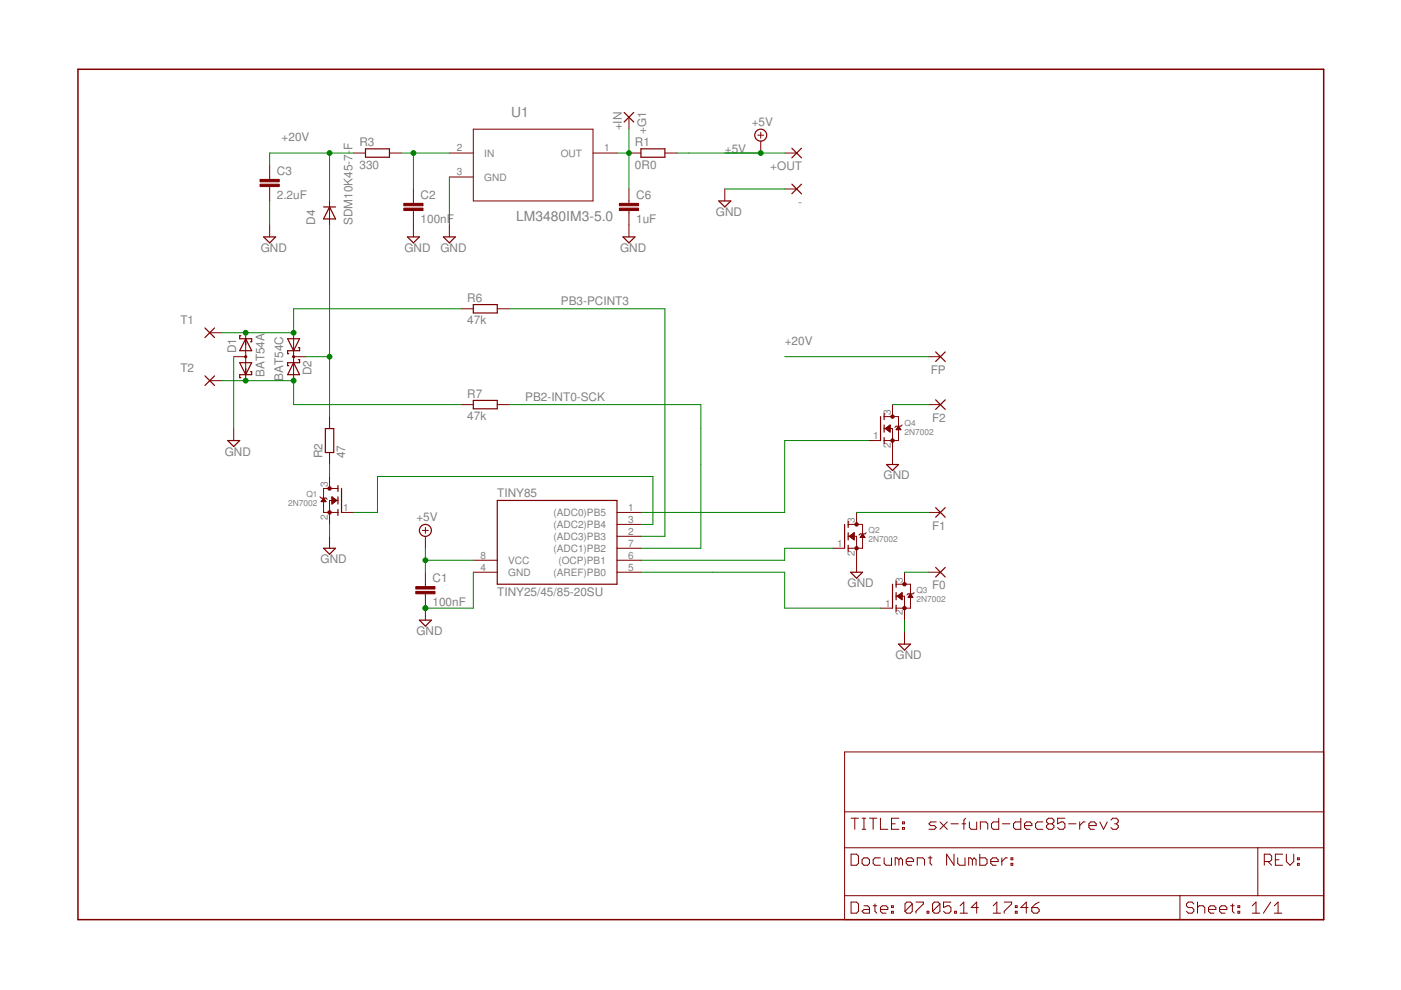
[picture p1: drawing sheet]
<svg xmlns="http://www.w3.org/2000/svg" width="297mm" height="210mm" viewBox="0 0 297 210" stroke-linecap="round" stroke-linejoin="round" font-family="sans-serif">
<path d="M16.5 14.7h264.1v180.3h-264.1z" fill="none" stroke="#800000" stroke-width=".32"/>
<g fill="none" stroke="#800000" stroke-width=".21">
<path d="M57.2 35v3M57.2 39.6v3M75 32.4h2.5M82.6 32.4h2.5M95.3 32.4h5.1M95.3 37.5h5.1M100.4 27.4h25.3v15.2h-25.3zM125.7 32.4h5.1M133.3 24.8v2.6M133.3 32.4h2.6M141 32.4h2.5M160.7 28.7h1.2"/>
<path d="M161.3 28v1.3M161.3 29.9v2.5M166.4 32.4h2.5M57.2 47.7v2.5M69.9 42.6v5.1M87.7 40.1v3M87.7 44.6v5.6M95.3 47.7v2.5M133.3 40.1v3M133.3 44.6v5.6M153.7 40.1v2.5M166.4 40.1h2.5"/>
<path d="M44.5 70.5h2.5M49.6 75.6h2.5M52.1 70.5v10.2M62.3 75.6h2.5M62.3 70.5v10.2M97.8 65.5h2.6M105.4 65.5h2.6M196.8 75.6h2.6M44.5 80.7h2.5M49.6 90.9v2.5M69.9 88.3v2.6M69.9 95.9v2.6"/>
<path d="M97.8 85.8h2.6M105.4 85.8h2.6M184.1 93.4h2.6M187.5 90.9h1.7v7.6M187.5 88.3h3v5.1h-3M187.7 90.9l1-.8v1.5zM187.8 90.9h.9M187.8 90.8h.9M187.9 91h.8M188 90.7h.7M188.1 91.1h.6M188.1 90.6h.6"/>
<path d="M188.2 91.3h.5M188.3 90.4h.4M188.4 91.4h.3M188.4 90.3h.3M188.6 91.5h.1M188.6 90.2h.1M189.2 85.8v2.5M190.1 91h.8M190.1 90.9h.8M190.2 90.8h.6M190.3 90.7h.4M190.4 90.6h.2"/>
<path d="M190.5 90.4h.1M190.5 90.4l.5 .7h-1zM191.3 90.1l-.3 .3h-1l-.3 .2M196.8 85.8h2.6M67.8 105.3l.3 .3h1l.3 .3M68.1 106.3h1M68.2 106.2h.8M68.3 106.1h.6M68.3 106h.6M68.4 105.9h.4M68.5 105.7h.2M68.6 105.6h.1"/>
<path d="M68.6 105.6l.5 .8h-1zM69.9 101v2.6M69.9 113.7v2.5M70.4 106.3h.7M70.4 106.2h.8M70.4 106h.8M70.4 105.9h.7M70.4 105.7h.5M70.4 105.6h.4M70.4 105.3l1 .8-1 .8zM70.4 106.8h.1M70.4 106.7h.2"/>
<path d="M70.4 106.6h.3M70.4 106.5h.5M70.4 105.5h.2M70.4 105.4h.1M71.6 103.6h-3v5h3M71.6 106.1h-1.7v5.1M72.4 108.6h2.6M89.6 112.5h1.2M90.2 111.8v1.3M90.2 113.7v2.5M100.4 118.8h5M130.8 108.6h5.1"/>
<path d="M130.8 111.2h5.1M130.8 113.7h5.1M130.8 116.2h5.1M130.8 118.8h5.1M176.5 116.2h2.6M179.8 111.2h3.1v5h-3.1M179.8 113.7h1.8v7.6M180.1 113.7l1-.8v1.6zM180.2 113.8h.9M180.3 113.6h.8M180.4 113.9h.7M180.4 113.5h.7"/>
<path d="M180.6 114.1h.5M180.6 113.3h.5M180.7 114.2h.4M180.8 113.2h.3M180.9 114.3h.2M180.9 113.1h.2M181 114.4h.1M181.1 113h.1M181.6 108.6v2.6M182.5 113.8h.8M182.6 113.7h.6M182.6 113.6h.5"/>
<path d="M182.7 113.5h.3M182.8 113.3h.2M182.9 113.2l.5 .8h-1zM183.6 112.9l-.2 .3h-1l-.3 .3M196.8 108.6h2.6M90.2 121.3v3.1M90.2 125.9v5.6M100.4 121.3h5M130.8 121.3h5.1M186.7 128.9h2.5M190 126.4h1.8v5.1M190 123.9h3v5h-3"/>
<path d="M190.2 126.4l1.1-.8v1.6zM190.3 126.4h1M190.3 126.5h1M190.5 126.2h.8M190.5 126.6h.8M190.6 126.1h.7M190.7 126.7h.6M190.8 126h.5M190.8 126.9h.5M190.9 125.9h.4M191 127h.3M191.1 125.8h.2"/>
<path d="M191.1 127.1h.2M191.8 121.3v2.6M191.8 134v2.6M192.6 126.6h.9M192.7 126.5h.7M192.7 126.4h.6M192.8 126.2h.5M192.9 126.1h.3M193 126h.1M193 125.9l.5 .8h-1zM193.8 125.6l-.3 .3h-1l-.2 .3M196.8 121.3h2.6"/>
<path d="M179.1 159.4h101.5v35.6h-101.5zM179.1 179.7h101.5M179.1 172.1h101.5M180.4 173.5h1.6M181.2 173.5v2.3M182.8 173.5h.8M182.8 175.8h.8M183.2 173.5v2.3M184.3 173.5h1.6M185.1 173.5v2.3M186.7 173.5v2.3h1.5M189 174.7h.8"/>
<path d="M190.6 173.5h-1.6v2.3h1.6M191.3 175.5h.4v.3h-.4zM191.3 174.3h.4v.4h-.4zM198.5 174.3h-1.2l-.3 .4 .3 .3h.8l.4 .5-.4 .3h-1.1M199.3 174.3l1.6 1.5M200.9 174.3l-1.6 1.5M201.6 174.7h1.6M204 174.7h.7M204.7 173.5l-.3 .4v1.9M205.5 174.3v1.2l.4 .3h1.2v-1.5M207.9 175.8v-1.5h1.1l.4 .4v1.1M211.8 173.5v2.3h-1.2l-.4-.3v-.8l.4-.4h1.2"/>
<path d="M212.5 174.7h1.6M216.4 173.5v2.3h-1.1l-.4-.3v-.8l.4-.4h1.1M217.2 175h1.6v-.3l-.4-.4h-.8l-.4 .4v.8l.4 .3h.8M221.1 174.3h-1.2l-.3 .4v.8l.3 .3h1.2M222.3 174.7l-.4-.4v-.4l.4-.4h.8l.4 .4v.4l-.4 .4M222.3 174.7l-.4 .3v.5l.4 .3h.8l.4-.3v-.5l-.4-.3M222.3 174.7h.8M225.8 173.5h-1.6v1.2l.8-.4h.4l.4 .4v.8l-.4 .3h-.8l-.4-.3M226.6 174.7h1.5M228.9 174.3v1.5M230.1 174.3h-.4l-.8 .7M230.9 175h1.5v-.3l-.4-.4h-.8l-.3 .4v.8l.3 .3h.8"/>
<path d="M233.2 174.3l.8 1.5 .8-1.5M235.5 173.9l.4-.4h.8l.4 .4v.4l-.4 .4M236.3 174.7h.4M236.7 174.7l.4 .3v.5l-.4 .3h-.8l-.4-.3M266.7 179.7v10.2M179.1 189.9h101.5M180.4 181.1h1.2l.4 .4v1.5l-.4 .5h-1.2zM180.4 191.3h1.2l.4 .4v1.5l-.4 .4h-1.2zM182.8 182.3l.4-.4h.8l.3 .4v.7l-.3 .5h-.8l-.4-.5zM183.2 192h.8l.3 .4v1.2h-1.1l-.4-.4 .4-.4h1.1M185.1 192h.8M185.5 191.7v1.5l.4 .4"/>
<path d="M186.7 192.8h1.5v-.4l-.3-.4h-.8l-.4 .4v.8l.4 .4h.8M186.7 181.9h-1.2l-.4 .4v.7l.4 .5h1.2M187.5 181.9v1.1l.4 .5h1.1v-1.6M189 193.2h.4v.4h-.4zM189 192h.4v.4h-.4zM190.6 182.3l-.4-.4h-.4v1.6M190.6 182.3l.4-.4 .3 .4v1.2M190.6 182.3v1.2M192.1 182.7h1.6v-.4l-.4-.4h-.8l-.4 .4v.7l.4 .5h.8M193.4 191.7v1.5l-.4 .4h-.7l-.4-.4M193.4 191.7l-.4-.4h-.7l-.4 .4v1.5M193.4 191.7l-1.5 1.5"/>
<path d="M194.2 191.3h1.6v.4l-1.6 1.5v.4M194.5 183.5v-1.6h1.1l.4 .4v1.2M196.6 193.2h.3v.4h-.3zM196.8 181.9h.8M197.2 181.5v1.5l.4 .5M199.3 191.7v1.5l-.4 .4h-.8l-.4-.4M199.3 191.7l-.4-.4h-.8l-.4 .4v1.5M199.3 191.7l-1.6 1.5M201.6 191.3h-1.6v1.1l.8-.4h.4l.4 .4v.8l-.4 .4h-.8l-.4-.4M202.3 181.1v2.4l-1.6-2.4v2.4M202.4 193.2h.4v.4h-.4zM203.1 181.9v1.1l.3 .5h1.2v-1.6"/>
<path d="M203.6 193.6h1.5M203.6 192l.7-.7v2.3M206.2 182.3l-.4-.4h-.4v1.6M206.2 182.3v1.2M206.2 182.3l.3-.4 .4 .4v1.2M207.5 192.4h-1.6l1.2-1.1v2.3M207.7 181.1v2.4h1.2l.4-.5v-.7l-.4-.4h-1.2M210.1 182.7h1.5v-.4l-.4-.4h-.7l-.4 .4v.7l.4 .5h.7M210.6 193.6h1.5M210.6 192l.7-.7v2.3M212.4 181.9v1.6M212.9 191.3h1.6v.4l-1.6 1.5v.4"/>
<path d="M213.6 181.9h-.4l-.8 .8M214.4 183h.3v.5h-.3zM214.4 181.9h.3v.4h-.3zM215.3 193.2h.3v.4h-.3zM215.3 192h.3v.4h-.3zM218 192.4h-1.6l1.2-1.1v2.3M218.8 192.4h1.1l.4 .4v.4l-.4 .4h-.7l-.4-.4zM220.3 191.3l-.8 .4-.7 .7M250.2 189.9v5.1M253.1 191.7l-.4-.4h-.8l-.4 .4v.3l.4 .4h.8l.4 .4v.4l-.4 .4h-.8l-.4-.4M253.9 192.4l.4-.4h.8l.3 .4v1.2M253.9 191.3v2.3"/>
<path d="M256.2 192.8h1.6v-.4l-.4-.4h-.8l-.4 .4v.8l.4 .4h.8M258.6 192.8h1.5v-.4l-.4-.4h-.7l-.4 .4v.8l.4 .4h.7M260.9 192h.8M261.3 191.7v1.5l.4 .4M262.5 193.2h.3v.4h-.3zM262.5 192h.3v.4h-.3zM265.5 193.6h1.6M265.5 192l.8-.7v2.3M268.1 182.7h1.1l.4-.4v-.8l-.4-.4h-1.1v2.4M268.8 182.7l.8 .8M269.4 191.3l-1.5 2.3M270.2 193.6h1.6"/>
<path d="M270.2 192l.8-.7v2.3M270.4 182.3h.8M271.9 181.1h-1.5v2.4h1.5M272.7 181.1v1.6l.8 .8 .8-.8v-1.6M275.1 183h.4v.5h-.4zM275.1 181.9h.4v.4h-.4z"/>
</g>
<g fill="none" stroke="#800000" stroke-width=".25">
<path d="M77.5 31.6h5.1v1.7h-5.1zM132.3 23.8l2.1 2.1M134.4 23.8l-2.1 2.1M135.9 31.6h5.1v1.7h-5.1zM167.9 31.4l2 2.1M167.9 39.1l2 2M169.9 31.4l-2 2.1M169.9 39.1l-2 2M55.9 50.2h2.5l-1.2 1.3zM68.6 43.9h2.5M69.9 43.9l1.2 2.5h-2.5zM86.4 50.2h2.5l-1.2 1.3z"/>
<path d="M94 50.2h2.5l-1.2 1.3zM132.1 50.2h2.5l-1.3 1.3zM152.4 42.6h2.5l-1.2 1.3zM43.5 69.5l2 2.1M43.5 79.7l2 2M45.5 69.5l-2 2.1M45.5 79.7l-2 2M50.8 76.9h2.6l-1.3 2.5zM51.1 71.2h-.3v.6h2.6v.7h-.3M52.1 71.8l1.3 2.6h-2.6zM53.1 78.8h.3v.6h-2.6v.7h.3M61 71.8h2.5l-1.2 2.6z"/>
<path d="M62.3 76.9l1.2 2.5h-2.5zM63.3 76.3h.2v.6h-2.5v.6h.2M63.3 73.7h.2v.7h-2.5v.6h.2M100.4 64.6h5v1.8h-5zM198.4 74.6l2 2M200.4 74.6l-2 2M48.3 93.4h2.5l-1.2 1.3zM69 90.9h1.8v5h-1.8zM100.4 84.9h5v1.8h-5zM186.7 88.3v5.1M187.5 87.7v1.3M187.5 90.1v1.5"/>
<path d="M187.5 92.8v1.2M188 98.5h2.5l-1.3 1.3zM198.4 84.8l2 2M200.4 84.8l-2 2M68.6 116.2h2.5l-1.2 1.3zM71.6 102.9v1.3M71.6 105.3v1.6M71.6 108v1.3M72.4 103.6v5M105.4 106.1h25.4v17.8h-25.4zM179.1 111.2v5M179.8 110.6v1.2"/>
<path d="M179.8 112.9v1.6M179.8 115.6v1.3M198.4 107.6l2 2.1M200.4 107.6l-2 2.1M88.9 131.5h2.6l-1.3 1.3zM180.3 121.3h2.6l-1.3 1.3zM189.2 123.9v5M190 123.2v1.3M190 125.6v1.6M190 128.3v1.3M190.5 136.6h2.5l-1.2 1.2zM198.4 120.3l2 2"/>
<path d="M200.4 120.3l-2 2"/>
<circle cx="161.3" cy="28.7" r="1.27"/>
<circle cx="90.2" cy="112.5" r="1.27"/>
</g>
<g fill="#800000" stroke="#800000" stroke-width=".21">
<path d="M55.1 39.1h4.1v.5h-4.1z"/>
<path d="M55.1 38h4.1v.5h-4.1z"/>
<path d="M131.3 44.1h4.1v.5h-4.1z"/>
<path d="M131.3 43.1h4.1v.5h-4.1z"/>
<path d="M88.2 125.4h4v.5h-4z"/>
<path d="M88.2 124.4h4v.5h-4z"/>
<path d="M85.6 44.1h4.1v.5h-4.1z"/>
<path d="M85.6 43.1h4.1v.5h-4.1z"/>
</g>
<g fill="none" stroke="#800000" stroke-width=".42">
<circle cx="52.1" cy="75.6" r=".13"/>
<circle cx="62.3" cy="75.6" r=".13"/>
</g>
<g fill="#800000" stroke="#800000" stroke-width=".21">
<circle cx="69.9" cy="108.6" r=".36"/>
<circle cx="69.9" cy="103.6" r=".36"/>
<circle cx="181.6" cy="116.2" r=".36"/>
<circle cx="181.6" cy="111.2" r=".36"/>
<circle cx="191.8" cy="128.9" r=".36"/>
<circle cx="191.8" cy="123.9" r=".36"/>
<circle cx="189.2" cy="93.4" r=".36"/>
<circle cx="189.2" cy="88.3" r=".36"/>
</g>
<g fill="none" stroke="#008000" stroke-width=".21">
<path d="M69.9 32.4v10.2M75 32.4h-17.8v2.6M85.1 32.4h10.2M87.7 32.4v7.7M95.3 37.5v10.2M130.8 32.4h2.5M133.3 27.4v12.7M143.5 32.4h22.9M57.2 42.6v5.1M69.9 47.7v40.6M153.7 40.1h12.7M49.6 75.6v15.3"/>
<path d="M64.8 75.6h5.1M97.8 65.5h-35.5v5h-15.3M108 65.5h33v48.2h-5.1M166.4 75.6h30.4M47 80.7h15.3v5.1h35.5M69.9 98.5v2.5M108 85.8h40.6v30.4h-12.7M184.1 93.4h-17.7v15.2h-30.5M189.2 85.8h7.6M69.9 111.2v2.5M75 108.6h5v-7.6h58.4v10.2h-2.5M90.2 118.8h10.2"/>
<path d="M90.2 116.2v5.1M176.5 116.2h-10.1v2.6h-30.5M181.6 108.6h15.2M100.4 121.3v7.6h-10.2M135.9 121.3h30.5v7.6h20.3M191.8 131.5v2.5M191.8 121.3h5"/>
</g>
<g fill="#008000" stroke="#008000" stroke-width=".21">
<circle cx="90.2" cy="128.9" r=".51"/>
<circle cx="90.2" cy="118.8" r=".51"/>
<circle cx="161.3" cy="32.4" r=".51"/>
<circle cx="69.9" cy="32.4" r=".51"/>
<circle cx="52.1" cy="80.7" r=".51"/>
<circle cx="62.3" cy="80.7" r=".51"/>
<circle cx="62.3" cy="70.5" r=".51"/>
<circle cx="52.1" cy="70.5" r=".51"/>
<circle cx="87.7" cy="32.4" r=".51"/>
<circle cx="133.3" cy="32.4" r=".51"/>
<circle cx="69.9" cy="75.6" r=".51"/>
</g>
<g font-size="2.9" fill="#808080">
<text x="108.3" y="24.8">U1</text>
<text x="109.4" y="46.9">LM3480IM3-5.0</text>
</g>
<g font-size="2.5" fill="#808080">
<text x="59.7" y="29.9">+20V</text>
<text x="131.8" y="27.7" transform="rotate(-90 131.8 27.7)">+IN</text>
<text x="137" y="28.5" transform="rotate(-90 137 28.5)">+G1</text>
<text x="159.4" y="26.7">+5V</text>
<text x="74.7" y="31.9" transform="rotate(-90 74.7 31.9)">F</text>
<text x="76.2" y="35.8">330</text>
<text x="76.2" y="31">R3</text>
<text x="134.6" y="35.8">0R0</text>
<text x="134.6" y="31">R1</text>
<text x="153.7" y="32.5">+5V</text>
<text x="58.7" y="37.2">C3</text>
<text x="163.3" y="36.1">+OUT</text>
<text x="58.7" y="42.2">2.2uF</text>
<text x="66.8" y="47.7" transform="rotate(-90 66.8 47.7)">D4</text>
<text x="74.7" y="47.7" transform="rotate(-90 74.7 47.7)">SDM10K45-7-</text>
<text x="89.2" y="47.3">100nF</text>
<text x="89.2" y="42.2">C2</text>
<text x="134.9" y="47.3">1uF</text>
<text x="134.9" y="42.2">C6</text>
<text x="151.8" y="45.8">GND</text>
<text x="169.2" y="43.7">-</text>
<text x="55.3" y="53.4">GND</text>
<text x="85.7" y="53.4">GND</text>
<text x="93.4" y="53.4">GND</text>
<text x="131.5" y="53.4">GND</text>
<text x="99.1" y="64">R6</text>
<text x="118.9" y="64.7">PB3-PCINT3</text>
<text x="38.3" y="68.7">T1</text>
<text x="99.1" y="68.8">47k</text>
<text x="50.1" y="74.9" transform="rotate(-90 50.1 74.9)">D1</text>
<text x="166.4" y="73.1">+20V</text>
<text x="38.3" y="78.9">T2</text>
<text x="56.1" y="79.9" transform="rotate(-90 56.1 79.9)">BAT54A</text>
<text x="60.1" y="80.8" transform="rotate(-90 60.1 80.8)">BAT54C</text>
<text x="66" y="79.6" transform="rotate(-90 66 79.6)">D2</text>
<text x="197.3" y="79.3">FP</text>
<text x="99.1" y="89.1">47k</text>
<text x="99.1" y="84.3">R7</text>
<text x="111.3" y="85">PB2-INT0-SCK</text>
<text x="197.6" y="89.4">F2</text>
<text x="47.6" y="96.6">GND</text>
<text x="68.4" y="97.2" transform="rotate(-90 68.4 97.2)">R2</text>
<text x="73.2" y="97.2" transform="rotate(-90 73.2 97.2)">47</text>
<text x="187.3" y="101.7">GND</text>
<text x="105.4" y="105.3">TINY85</text>
<text x="88.3" y="110.5">+5V</text>
<text x="197.6" y="112.3">F1</text>
<text x="68" y="119.4">GND</text>
<text x="91.7" y="123.5">C1</text>
<text x="179.7" y="124.5">GND</text>
<text x="197.6" y="125">F0</text>
<text x="91.7" y="128.6">100nF</text>
<text x="105.4" y="126.4">TINY25/45/85-20SU</text>
<text x="88.3" y="134.7">GND</text>
<text x="189.9" y="139.7">GND</text>
</g>
<g font-size="2.1" fill="#808080">
<text x="96.8" y="32.1">2</text>
<text x="102.7" y="33.2">IN</text>
<text x="118.9" y="33.2">OUT</text>
<text x="128.1" y="32.1">1</text>
<text x="96.8" y="37.2">3</text>
<text x="102.7" y="38.3">GND</text>
<text x="188.9" y="88" transform="rotate(-90 188.9 88)">3</text>
<text x="185.1" y="93">1</text>
<text x="188.9" y="94.9" transform="rotate(-90 188.9 94.9)">2</text>
<text x="69.5" y="103.2" transform="rotate(-90 69.5 103.2)">3</text>
<text x="69.5" y="110.2" transform="rotate(-90 69.5 110.2)">2</text>
<text x="72.8" y="108.3">1</text>
<text x="117.3" y="111.9">(ADC2)PB4</text>
<text x="117.3" y="109.4">(ADC0)PB5</text>
<text x="133.2" y="110.8">3</text>
<text x="133.2" y="113.4">2</text>
<text x="133.2" y="108.3">1</text>
<text x="181.3" y="110.8" transform="rotate(-90 181.3 110.8)">3</text>
<text x="101.9" y="118.4">8</text>
<text x="107.8" y="119.6">VCC</text>
<text x="117.3" y="114.5">(ADC3)PB3</text>
<text x="117.3" y="117">(ADC1)PB2</text>
<text x="118.4" y="119.6">(OCP)PB1</text>
<text x="133.2" y="115.9">7</text>
<text x="133.2" y="118.4">6</text>
<text x="177.5" y="115.9">1</text>
<text x="181.3" y="117.8" transform="rotate(-90 181.3 117.8)">2</text>
<text x="101.9" y="121">4</text>
<text x="107.8" y="122.1">GND</text>
<text x="117.3" y="122.1">(AREF)PB0</text>
<text x="133.2" y="121">5</text>
<text x="191.4" y="123.5" transform="rotate(-90 191.4 123.5)">3</text>
<text x="187.7" y="128.6">1</text>
<text x="191.4" y="130.5" transform="rotate(-90 191.4 130.5)">2</text>
</g>
<g font-size="1.8" fill="#808080">
<text x="191.8" y="92.1">2N7002</text>
<text x="191.8" y="90.2">Q4</text>
<text x="61.1" y="107.4">2N7002</text>
<text x="65" y="105.5">Q1</text>
<text x="184.2" y="113.1">Q2</text>
<text x="184.2" y="115">2N7002</text>
<text x="194.3" y="125.8">Q3</text>
<text x="194.3" y="127.7">2N7002</text>
</g>
</svg>
